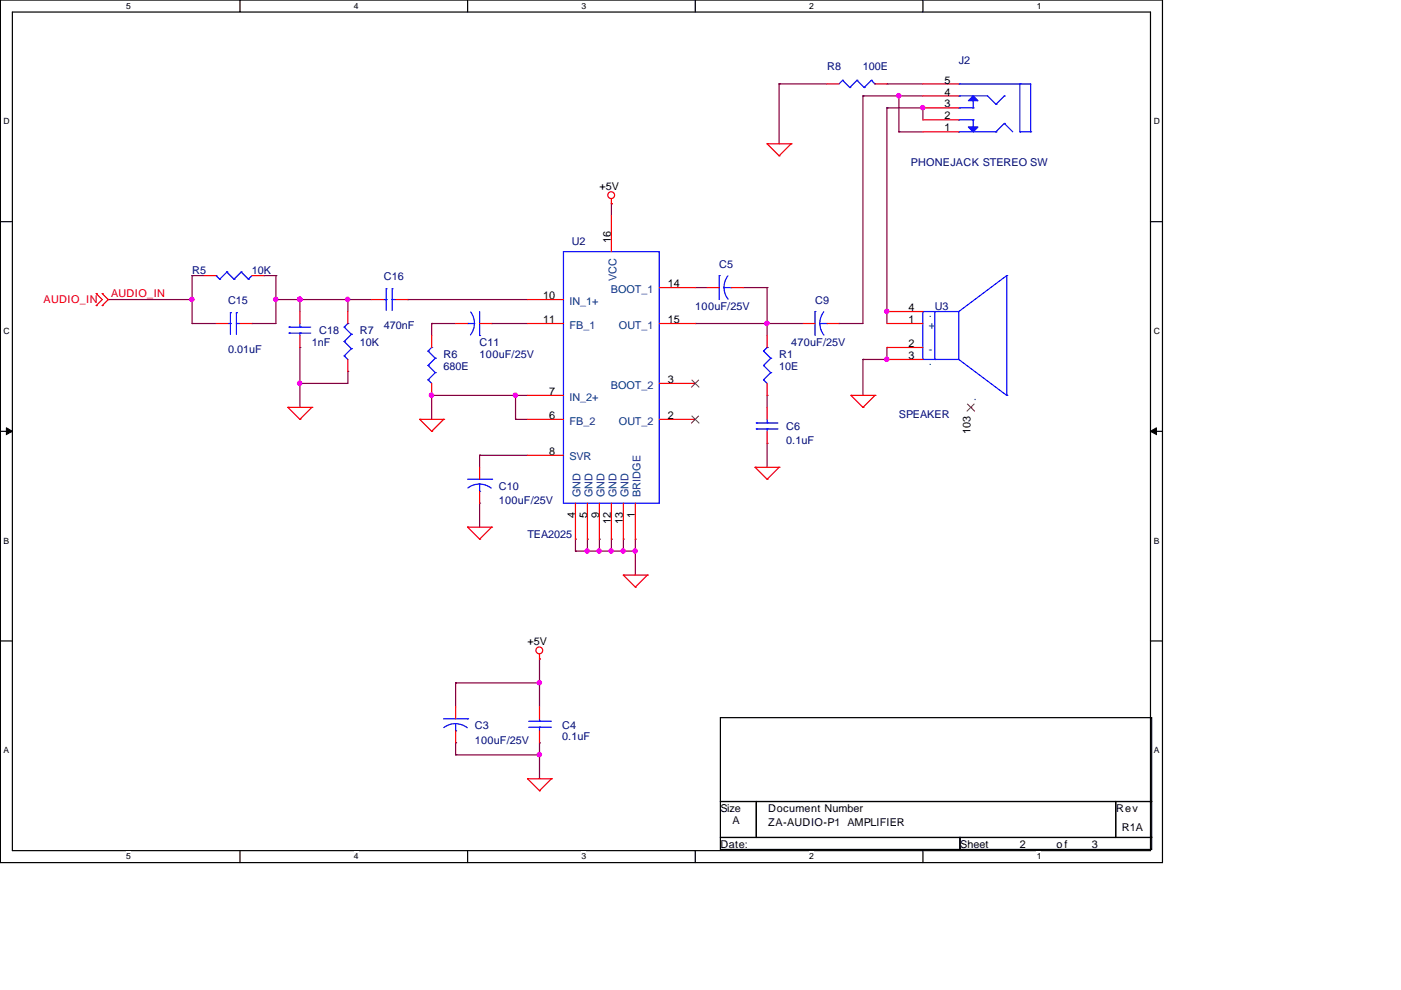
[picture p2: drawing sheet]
<svg xmlns="http://www.w3.org/2000/svg" width="297mm" height="210mm" viewBox="0 0 297 210" stroke-linecap="round" stroke-linejoin="round" font-family="sans-serif">
<path d="M.1 0h246.4v182.9h-246.4zM2.6 2.6h241.3v177.8h-241.3z" fill="none" stroke="#000" stroke-width=".25"/>
<g fill="#fff">
<path d="M26.8 .3h.9v1.9h-.9z"/>
<path d="M26.8 180.6h.9v2h-.9z"/>
</g>
<path d="M50.9 0v2.6M50.9 180.4v2.5" fill="none" stroke="#000" stroke-width=".25"/>
<g fill="#fff">
<path d="M75 .3h.9v1.9h-.9z"/>
<path d="M75 180.6h.9v2h-.9z"/>
</g>
<path d="M99.1 0v2.6M99.1 180.4v2.5" fill="none" stroke="#000" stroke-width=".25"/>
<g fill="#fff">
<path d="M123.3 .3h.9v1.9h-.9z"/>
<path d="M123.3 180.6h.9v2h-.9z"/>
</g>
<path d="M147.4 0v2.6M147.4 180.4v2.5" fill="none" stroke="#000" stroke-width=".25"/>
<g fill="#fff">
<path d="M171.5 .3h1v1.9h-1z"/>
<path d="M171.5 180.6h1v2h-1z"/>
</g>
<path d="M195.7 0v2.6M195.7 180.4v2.5" fill="none" stroke="#000" stroke-width=".25"/>
<g fill="#fff">
<path d="M219.8 .3h.9v1.9h-.9z"/>
<path d="M219.8 180.6h.9v2h-.9z"/>
<path d="M.8 24.7h1.1v2h-1.1z"/>
<path d="M244.6 24.7h1.2v2h-1.2z"/>
<path d="M.8 69.2h1.1v1.9h-1.1z"/>
<path d="M244.6 69.2h1.2v1.9h-1.2z"/>
</g>
<path d="M.1 47h2.5M243.9 47h2.6" fill="none" stroke="#000" stroke-width=".25"/>
<g fill="#fff">
<path d="M.8 113.6h1.1v2h-1.1z"/>
<path d="M244.6 113.6h1.1v2h-1.1z"/>
</g>
<path d="M.1 91.5h2.5M243.9 91.5h2.6" fill="none" stroke="#000" stroke-width=".25"/>
<path d="M1.4 90.7l1.2 .8-1.2 .6zM243.9 91.5l1.3-.8v1.4z" fill="#000" stroke="#000" stroke-width=".21"/>
<g fill="#fff">
<path d="M.8 158.1h1v1.9h-1z"/>
<path d="M244.6 158.1h1v1.9h-1z"/>
</g>
<path d="M.1 135.9h2.5M243.9 135.9h2.6M152.7 152.2h91.5v17.7h-91.5zM152.7 169.9h7.7v7.7h-7.7zM152.7 177.6h50.8v2.5h-50.8zM160.4 169.9h76.2v7.7h-76.2zM203.5 177.6h40.7v2.5h-40.7zM236.6 169.9h7.6v7.7h-7.6z" fill="none" stroke="#000" stroke-width=".25"/>
<g fill="none" stroke="#800040" stroke-width=".25">
<path d="M165.2 17.8h.1M165.2 17.8v12.7M165.2 17.8h10.1M188 17.8h.1M188 17.8h7.7M183 20.3h.1M183 20.3v48.3h-5.1M183 20.3h12.7M188 22.9h.1M188 22.9h7.7M188 22.9v45.7M190.6 28h.1"/>
<path d="M190.6 20.3h.1M190.6 28h5.1M190.6 20.3v7.7M195.7 22.9h.1M195.7 22.9v2.5M40.7 58.4h.1M40.7 58.4h2.6M40.7 58.4v10.2M56 58.4h.1M56 58.4h2.5M58.5 58.4h.1M58.5 58.4v10.2h-5.1"/>
<path d="M129.6 43.2h.1M129.6 43.2v2.5M22.9 63.5h.1M22.9 63.5h17.8M40.7 68.6h.1M40.7 63.5h.1M40.7 68.6h5.1M53.4 68.6h.1M58.5 63.5h.1M58.5 63.5h20.3M63.6 63.5h.1M63.6 73.7h.1"/>
<path d="M63.6 63.5v2.6M63.6 73.7v12.7M73.7 63.5h.1M73.7 78.8h.1M73.7 63.5v2.6M73.7 78.8v2.5h-10.1M86.4 63.5h.1M86.4 63.5h25.4M91.5 68.6h.1M91.5 68.6h5.1M91.5 68.6v2.5M104.2 68.6h.1"/>
<path d="M104.2 68.6h7.6M147.4 61h.1M147.4 68.6h.1M147.4 61h2.5M147.4 68.6h22.9M157.6 61h.1M157.6 61h5M162.6 68.6h.1M162.6 61h.1M162.6 61v10.1M177.9 68.6h.1M183 76.2h.1"/>
<path d="M183 76.2v7.6M188 66.1h.1M188 73.7h.1M188 73.7v2.5h-5M63.6 81.3h.1M91.5 83.8h.1M91.5 83.8h20.3M91.5 83.8v5.1M101.7 96.5h.1M101.7 96.5h10.1M101.7 96.5v2.6M109.3 83.8h.1"/>
<path d="M109.3 88.9h.1M109.3 83.8v5.1M109.3 88.9h2.5M162.6 83.8h.1M162.6 94h.1M162.6 83.8v2.6M162.6 94v5.1M101.7 106.7h.1M101.7 106.7v5.1M122 114.3h.1M122 116.9h.1M122 114.3v2.6"/>
<path d="M122 116.9h12.7M124.5 114.3h.1M124.5 116.9h.1M124.5 114.3v2.6M127.1 114.3h.1M127.1 116.9h.1M127.1 114.3v2.6M129.6 114.3h.1M129.6 116.9h.1M129.6 114.3v2.6M132.2 114.3h.1M132.2 116.9h.1"/>
<path d="M132.2 114.3v2.6M134.7 114.3h.1M134.7 116.9h.1M134.7 114.3v7.6M114.4 139.7h.1M114.4 139.7v10.2M96.6 144.8h.1M96.6 157.5h.1M96.6 144.8v5.1M96.6 157.5v2.5M96.6 144.8h17.8M114.4 144.8h.1"/>
<path d="M114.4 157.5h.1M114.4 157.5v7.6M96.6 160h.1M96.6 160h17.8M114.4 160h.1"/>
</g>
<g fill="none" stroke="#f00" stroke-width=".25">
<path d="M175.3 17.8h2.6M185.5 17.8h2.5M195.7 17.8h7.6M162.6 30.5h.1M162.6 30.5h5.1M162.6 30.5l2.6 2.5M165.2 33h.1M167.7 30.5h.1M167.7 30.5l-2.5 2.5M195.7 28h7.6M195.7 25.4h7.6M195.7 22.9h7.6"/>
<path d="M195.7 20.3h7.6M43.3 58.4h2.5M53.4 58.4h2.6M129.6 43.2h.1M129.6 42.2v1M129.6 45.7v7.7M20.4 62.2h.1M20.4 64.8h.1M20.4 62.2l1.3 1.3-1.3 1.3M21.7 64.8h.1M21.7 62.2h.1M21.7 62.2l1.2 1.3-1.2 1.3"/>
<path d="M45.8 68.6h2.5M50.9 68.6h2.5M63.6 66.1v2.5M63.6 71.1v2.6M73.7 66.1v2.5M73.7 76.2v2.6M78.8 63.5h2.6M83.9 63.5h2.5M91.5 71.1v2.6M96.6 68.6h2.5M101.7 68.6h2.5M111.8 68.6h7.7"/>
<path d="M111.8 63.5h7.7M139.8 68.6h7.6M139.8 61h7.6M149.9 61h2.6M155 61h2.6M162.6 71.1v2.6M170.3 68.6h2.5M175.3 68.6h2.6M188 68.6h7.7M188 73.7h7.7M188 76.2h7.7M188 66.1h7.7"/>
<path d="M61 86.4h.1M61 86.4h5.1M61 86.4l2.6 2.5M63.6 88.9h.1M66.1 86.4h.1M66.1 86.4l-2.5 2.5M89 88.9h.1M89 88.9h5.1M89 88.9l2.5 2.6M91.5 91.5h.1M91.5 81.3v2.5M94.1 88.9h.1"/>
<path d="M94.1 88.9l-2.6 2.6M101.7 99.1v2.5M111.8 88.9h7.7M111.8 83.8h7.7M111.8 96.5h7.7M139.8 88.9h7.6M139.8 81.3h7.6M160.1 99.1h.1M160.1 99.1h5.1M160.1 99.1l2.5 2.5M162.6 81.3v2.5M162.6 86.4v2.5"/>
<path d="M162.6 91.5v2.5M165.2 99.1h.1M165.2 99.1l-2.6 2.5M180.4 83.8h.1M180.4 83.8h5.1M180.4 83.8l2.6 2.6M183 86.4h.1M185.5 83.8h.1M185.5 83.8l-2.5 2.6M205.8 86.4h.1M99.1 111.8h.1M99.1 111.8h5.1"/>
<path d="M99.1 111.8l2.6 2.5M101.7 114.3h.1M101.7 104.2v2.5M104.2 111.8h.1M104.2 111.8l-2.5 2.5M122 106.7v7.6M124.5 106.7v7.6M127.1 106.7v7.6M129.6 106.7v7.6M132.2 106.7v7.6M134.7 106.7v7.6M162.6 101.6h.1"/>
<path d="M114.4 139.7h.1M114.4 138.7v1M132.2 121.9h.1M132.2 121.9h5M132.2 121.9l2.5 2.6M134.7 124.5h.1M137.2 121.9h.1M137.2 121.9l-2.5 2.6M96.6 149.9v2.5M96.6 155v2.5M114.4 149.9v2.5M114.4 155v2.5"/>
<path d="M111.8 165.1h.1M111.8 165.1h5.1M111.8 165.1l2.6 2.6M114.4 167.7h.1M116.9 165.1h.1M116.9 165.1l-2.5 2.6"/>
<circle cx="129.6" cy="41.4" r=".72"/>
<circle cx="114.3" cy="137.9" r=".72"/>
</g>
<g fill="none" stroke="#00f" stroke-width=".25">
<path d="M178.6 17h.1M178.6 17l-.7 .8M178.6 17l1.6 1.6M180.2 18.6h.1M181.7 17h.1M181.7 17l-1.5 1.6M181.7 17l1.5 1.6M183.2 18.6h.1M184.7 17h.1M184.7 17l-1.5 1.6M184.7 17l.8 .8M185.5 17.8h.1"/>
<path d="M203.3 17.8h.1M203.3 17.8h15.2v10.2M216.2 17.8h.1M216.2 17.8v10.2M203.3 28h.1M203.3 20.3h.1M203.3 22.9h.1M203.3 25.4h.1M203.3 28h7.9M203.3 20.3h6.1l1.8 1.8M203.3 22.9h3M203.3 25.4h3"/>
<path d="M206.3 22.9h.1M206.3 25.4h.1M206.3 21.4v1.5M206.3 25.4v1.5M211.2 28h.1M211.2 22.1h.1M212.9 26.2h.1M212.9 20.3h.1M212.9 26.2l1.8 1.8M212.9 26.2l-1.7 1.8M212.9 20.3l-1.7 1.8M216.2 28h.1"/>
<path d="M216.2 28h2.3M218.5 28h.1M45.8 58.4h.1M45.8 58.4l.8 .8M46.6 59.2h.1M48.1 57.7h.1M48.1 57.7l1.5 1.5M48.1 57.7l-1.5 1.5M49.6 59.2h.1M51.1 57.7h.1M51.1 57.7l1.6 1.5M51.1 57.7l-1.5 1.5"/>
<path d="M52.7 59.2h.1M53.4 58.4l-.7 .8M119.5 53.4h20.3v53.3h-20.3zM152.5 58.4h.1M152.5 58.4v5.1M154.3 58.5l-.7 1.4-.1 1.1M213.4 58.4h.1M213.4 58.4v25.4M213.4 58.4l-10.1 7.7M48.3 68.6h.6M48.9 68.6h.1M48.9 66.3h.1"/>
<path d="M48.9 66.3v4.6M50.1 66.3h.1M50.1 68.6h.1M50.1 68.6h.8M50.1 66.3v4.6M61.3 69.4h.1M61.3 70.6h.1M61.3 69.4h4.6M61.3 70.6h4.6M63.6 70.6h.1M63.6 69.4h.1M63.6 68.6v.8"/>
<path d="M63.6 70.6v.5M73 75.5h.1M73 72.4h.1M73 69.4h.1M73 75.5l.7 .7M73 72.4l1.5 1.5M73 69.4l1.5 1.5M73.7 68.6h.1M73.7 68.6l-.7 .8M74.5 73.9h.1M74.5 70.9h.1M74.5 73.9l-1.5 1.6"/>
<path d="M74.5 70.9l-1.5 1.5M81.4 63.5h.5M81.9 63.5h.1M81.9 61.2h.1M81.9 61.2v4.6M83.1 61.2h.1M83.1 63.5h.1M83.1 63.5h.8M83.1 61.2v4.6M90.8 77.5h.1M90.8 74.4h.1M90.8 77.5l1.5 1.5"/>
<path d="M90.8 74.4l1.5 1.6M91.5 73.7h.1M91.5 73.7l-.7 .7M92.3 79h.1M92.3 76h.1M92.3 79l-1.5 1.5M92.3 76l-1.5 1.5M99.1 68.6h.1M99.1 68.6h1.6M99.8 66.1l.7 1.4 .1 1.1-.3 1.5-.6 .9M101.7 71.1h.1M101.7 66.1v5"/>
<path d="M153.5 61l.2 1 .7 1.4M153.5 61h1.5M155 61h.1M161.9 77.5h.1M161.9 74.4h.1M161.9 77.5l1.5 1.5M161.9 74.4l1.5 1.6M162.6 73.7h.1M162.6 73.7l-.7 .7M163.4 79h.1M163.4 76h.1M163.4 79l-1.5 1.5"/>
<path d="M163.4 76l-1.5 1.5M172.8 66.1h.1M172.8 66.1v5M173.8 68.6l.2 1 .7 1.4M173.8 68.6h1.5M174.7 66.1l-.7 1.4-.2 1.1M175.3 68.6h.1M195.7 66.1h7.6v10.1h-7.6zM198.2 76.2h.1M198.2 66.1v10.1M203.3 76.2l10.1 7.6M90.8 80.5h.1"/>
<path d="M90.8 80.5l.7 .8M160.4 89.7h.1M160.4 90.9h.1M160.4 89.7h4.5M160.4 90.9h4.5M161.9 80.5h.1M161.9 80.5l.7 .8M162.6 90.9h.1M162.6 89.7h.1M162.6 88.9v.8M162.6 90.9v.6M213.4 83.8h.1"/>
<path d="M99.1 101.6h5.1M101.7 104.2h.1M101.7 102.6l1 .2 1.4 .7M101.7 102.6l-1.1 .2-1.4 .7M101.7 102.6v1.6M104.2 101.6h.1M94.1 152.4h5M96.6 155h.1M96.6 153.4l1.1 .2 1.4 .7M96.6 153.4l-1.1 .2-1.4 .7M96.6 153.4v1.6M99.1 152.4h.1"/>
<path d="M112.1 154.2h4.6M112.1 152.9h4.6M114.4 152.9h.1M114.4 154.2h.1M114.4 152.4v.5M114.4 154.2v.8M116.7 154.2h.1M116.7 152.9h.1"/>
</g>
<path d="M146.6 88.2l1.7 1.6M146.6 80.5l1.7 1.6M148.2 88.2l-1.6 1.6M148.2 80.5l-1.6 1.6M205.1 85.6l1.6 1.6M206.6 85.6l-1.6 1.6" fill="none" stroke="#804000" stroke-width=".21"/>
<g fill="#00f" stroke="#00f" stroke-width=".25">
<path d="M205.3 26.9h2l-1 1.1z"/>
<path d="M205.3 21.4l1-1.1 1 1.1z"/>
</g>
<g fill="#f0f" stroke="#f0f" stroke-width=".25">
<circle cx="132.1" cy="116.8" r=".47"/>
<circle cx="124.5" cy="116.8" r=".47"/>
<circle cx="162.6" cy="68.6" r=".47"/>
<circle cx="127" cy="116.8" r=".47"/>
<circle cx="129.6" cy="116.8" r=".47"/>
<circle cx="134.7" cy="116.8" r=".47"/>
<circle cx="114.3" cy="144.8" r=".47"/>
<circle cx="114.3" cy="160" r=".47"/>
<circle cx="109.3" cy="83.8" r=".47"/>
<circle cx="91.5" cy="83.8" r=".47"/>
<circle cx="63.5" cy="63.5" r=".47"/>
<circle cx="73.7" cy="63.5" r=".47"/>
<circle cx="58.5" cy="63.5" r=".47"/>
<circle cx="63.5" cy="81.3" r=".47"/>
<circle cx="40.7" cy="63.5" r=".47"/>
<circle cx="195.6" cy="22.8" r=".47"/>
<circle cx="188" cy="66" r=".47"/>
<circle cx="190.5" cy="20.3" r=".47"/>
<circle cx="188" cy="76.2" r=".47"/>
</g>
<g font-size="2.3" fill="#000080">
<text x="175.3" y="14.9">R8</text>
<text x="183" y="14.9">100E</text>
<text x="203.3" y="13.6">J2</text>
<text x="193.1" y="35.2">PHONEJACK STEREO SW</text>
<text x="121.2" y="52">U2</text>
<text x="40.7" y="58.1">R5</text>
<text x="53.4" y="58.1">10K</text>
<text x="81.4" y="59.4">C16</text>
<text x="152.5" y="56.8">C5</text>
<text x="48.3" y="64.4">C15</text>
<text x="147.4" y="65.7">100uF/25V</text>
<text x="172.8" y="64.4">C9</text>
<text x="198.2" y="65.7">U3</text>
<text x="67.6" y="70.8">C18</text>
<text x="76.3" y="70.8">R7</text>
<text x="81.4" y="69.8">470nF</text>
<text x="48.3" y="74.9">0.01uF</text>
<text x="66.1" y="73.3">1nF</text>
<text x="76.3" y="73.3">10K</text>
<text x="94.1" y="75.9">R6</text>
<text x="101.7" y="73.3">C11</text>
<text x="101.7" y="75.9">100uF/25V</text>
<text x="165.2" y="75.9">R1</text>
<text x="167.7" y="73.3">470uF/25V</text>
<text x="94.1" y="78.4">680E</text>
<text x="165.2" y="78.4">10E</text>
<text x="190.6" y="88.6">SPEAKER</text>
<text x="166.7" y="91.1">C6</text>
<text x="166.7" y="94.2">0.1uF</text>
<text x="105.7" y="103.8">C10</text>
<text x="105.7" y="106.9">100uF/25V</text>
<text x="111.8" y="114">TEA2025</text>
<text x="100.7" y="154.6">C3</text>
<text x="119.2" y="154.6">C4</text>
<text x="100.7" y="157.7">100uF/25V</text>
<text x="119.2" y="156.9">0.1uF</text>
</g>
<g font-size="2.3">
<text x="200.2" y="17.7">5</text>
<text x="200.2" y="22.8">3</text>
<text x="200.2" y="20.2">4</text>
<text x="200.2" y="27.9">1</text>
<text x="200.2" y="25.3">2</text>
<text x="127.1" y="40.3">+5V</text>
<text x="129.5" y="51.6" transform="rotate(-90 129.5 51.6)">16</text>
<text x="115.1" y="63.4">10</text>
<text x="141.6" y="60.9">14</text>
<text x="192.6" y="66">4</text>
<text x="115.1" y="68.5">11</text>
<text x="141.6" y="68.5">15</text>
<text x="192.6" y="68.5">1</text>
<text x="192.6" y="73.6">2</text>
<text x="192.6" y="76.1">3</text>
<text x="116.4" y="83.7">7</text>
<text x="141.6" y="81.2">3</text>
<text x="116.4" y="88.8">6</text>
<text x="141.6" y="88.8">2</text>
<text x="205.7" y="92" transform="rotate(-90 205.7 92)">103</text>
<text x="116.4" y="96.4">8</text>
<text x="121.9" y="109.7" transform="rotate(-90 121.9 109.7)">4</text>
<text x="124.5" y="109.7" transform="rotate(-90 124.5 109.7)">5</text>
<text x="127" y="109.7" transform="rotate(-90 127 109.7)">9</text>
<text x="129.5" y="111" transform="rotate(-90 129.5 111)">12</text>
<text x="132.1" y="111" transform="rotate(-90 132.1 111)">13</text>
<text x="134.6" y="109.7" transform="rotate(-90 134.6 109.7)">1</text>
<text x="111.8" y="136.8">+5V</text>
<text x="152.7" y="172.1">Size</text>
<text x="162.9" y="172.1">Document Number</text>
<text x="236.6" y="172.1">Rev</text>
<text x="152.7" y="179.8">Date:</text>
<text x="155.3" y="174.7">A</text>
<text x="162.9" y="175.2">ZA-AUDIO-P1 AMPLIFIER</text>
<text x="203.5" y="179.8">Sheet</text>
<text x="216.2" y="179.8">2</text>
<text x="224" y="179.8">o f</text>
<text x="231.5" y="179.8">3</text>
<text x="237.8" y="176.2">R1A</text>
</g>
<g font-size="2.3" fill="#004080">
<text x="130.7" y="59.5" transform="rotate(-90 130.7 59.5)">VCC</text>
<text x="120.7" y="64.6">IN_1+</text>
<text x="129.5" y="62.1">BOOT_1</text>
<text x="120.7" y="69.7">FB_1</text>
<text x="131.2" y="69.7">OUT_1</text>
<text x="196.9" y="69.7">+</text>
<text x="196.9" y="67.2">.</text>
<text x="196.9" y="74.8">-</text>
<text x="196.9" y="77.3">.</text>
<text x="129.5" y="82.4">BOOT_2</text>
<text x="120.7" y="84.9">IN_2+</text>
<text x="206.9" y="85.1" transform="rotate(-90 206.9 85.1)">.</text>
<text x="120.7" y="90">FB_2</text>
<text x="131.2" y="90">OUT_2</text>
<text x="120.7" y="97.6">SVR</text>
<text x="123.1" y="105.4" transform="rotate(-90 123.1 105.4)">GND</text>
<text x="125.6" y="105.4" transform="rotate(-90 125.6 105.4)">GND</text>
<text x="128.2" y="105.4" transform="rotate(-90 128.2 105.4)">GND</text>
<text x="130.7" y="105.4" transform="rotate(-90 130.7 105.4)">GND</text>
<text x="133.3" y="105.4" transform="rotate(-90 133.3 105.4)">GND</text>
<text x="135.8" y="105.4" transform="rotate(-90 135.8 105.4)">BRIDGE</text>
</g>
<g font-size="2.3" fill="#f00">
<text x="9.2" y="64.2">AUDIO_IN</text>
<text x="23.5" y="63">AUDIO_IN</text>
</g>
<g font-size="1.8">
<text x="26.8" y="1.9">5</text>
<text x="75" y="1.9">4</text>
<text x="123.3" y="1.9">3</text>
<text x="171.5" y="1.9">2</text>
<text x="219.8" y="1.9">1</text>
<text x=".8" y="26.3">D</text>
<text x="244.6" y="26.3">D</text>
<text x=".8" y="70.8">C</text>
<text x="244.6" y="70.8">C</text>
<text x=".8" y="115.2">B</text>
<text x="244.6" y="115.2">B</text>
<text x=".8" y="159.7">A</text>
<text x="244.6" y="159.7">A</text>
<text x="26.8" y="182.2">5</text>
<text x="75" y="182.2">4</text>
<text x="123.3" y="182.2">3</text>
<text x="171.5" y="182.2">2</text>
<text x="219.8" y="182.2">1</text>
</g>
</svg>
